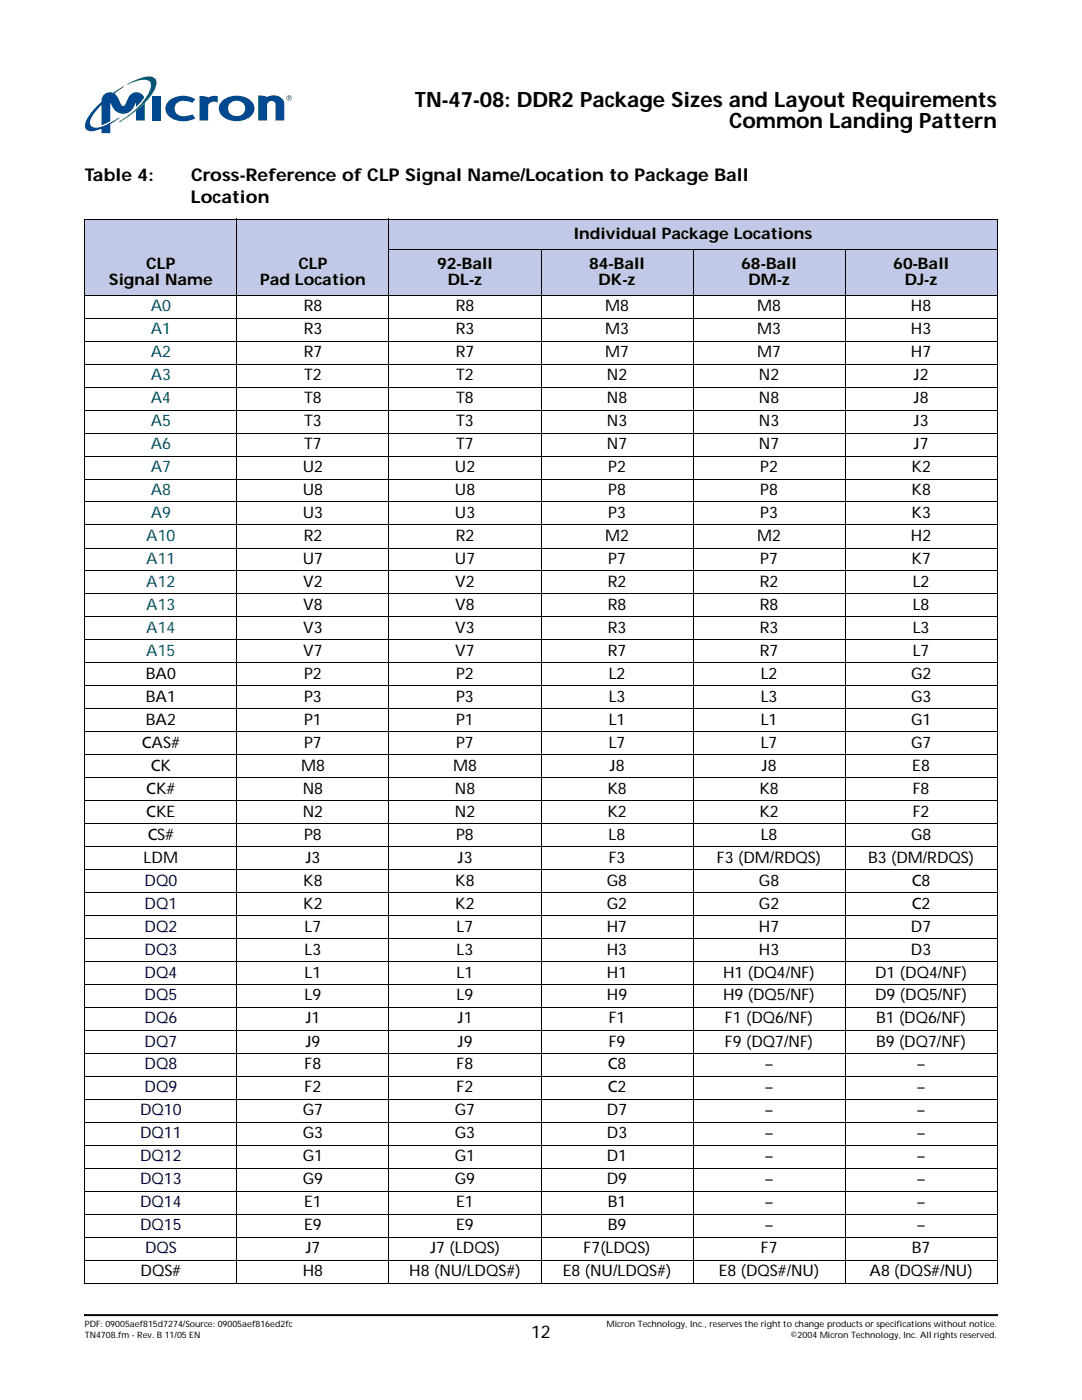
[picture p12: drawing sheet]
<svg xmlns="http://www.w3.org/2000/svg" width="216mm" height="279mm" viewBox="0 0 216 279" stroke-linecap="round" stroke-linejoin="round" font-family="sans-serif">
<path d="M16.8 262.4l.1 .2zM199 262.4l.1 .2zM16.9 262.4h182.1v.2h-182.1z" fill="#000" stroke="#000" stroke-width=".2"/>
<g fill="#fff">
<path d="M16.9 28h182.1v1.7h-182.1z"/>
<path d="M16.9 15.3h41.5v11.3h-41.5z"/>
</g>
<g fill="#004990">
<path d="M33.8 20a4.6 4.6 0 0 1 5.2-.2l-.6 .7a2.9 2.9 0 0 0-3.3 .3 1.6 1.6 0 0 0 .1 1.8 1.6 1.6 0 0 0 1.8 .6l1.4-.4 .6 .8a4.7 4.7 0 0 1-5.6-.8 2.01 2.01 0 0 1 .4-2.8z"/>
<path d="M51.5 19.1a2.24 2.24 0 0 1 1.8 .3l.6-.3a2.42 2.42 0 0 1 2.7 1.1l.1 3.9h-1.7v-3.3a.85 .85 0 0 0-1-.7 .85 .85 0 0 0-.7 .9v3.1h-1.8z"/>
<path d="M30.4 19.2h1.7v4.9h-1.7z"/>
<path d="M39.8 19.2l1.3 .1 .4 .2 1-.4 1 .1v1.2l-.5-.1a1.18 1.18 0 0 0-1.5 .8v3h-1.7z"/>
<path d="M27.1 22.1l1.8-1.6v3.6h-1.8z"/>
<path d="M46.1 20.5a1.68 1.68 0 0 1 2.1-.1 1.68 1.68 0 0 1 .5 2.1 1.69 1.69 0 0 1-2.3 .5 1.69 1.69 0 0 1-.6-2.2zM44.5 20a2.11 2.11 0 0 0 .5 3.7 4.4 4.4 0 0 0 5.4-.9 2.13 2.13 0 0 0-1-3.2 4.6 4.6 0 0 0-4.9 .4z"/>
</g>
<path d="M25.4 16.8a9.2 9.2 0 0 1 4.9-1.5 1.26 1.26 0 0 1 .8 1.8 14 14 0 0 1-4.9 5.7l-2.5 1.6 .4-.4a14.8 14.8 0 0 0 5.9-6.3 1.22 1.22 0 0 0-.1-1.3 1.22 1.22 0 0 0-1.3-.5l-1.2 .2-2 .8z" fill="#00817a"/>
<g fill="#004990">
<path d="M20.7 18.9a2.18 2.18 0 0 1 1.9-.4l2.1-1.3-1.9 1.5 .7 .7 .8 1.6 .4 .1 .3-.2a3.3 3.3 0 0 1 1.5-2.3 1.55 1.55 0 0 1 2.2 1l-1.6 1.8v-1a2.8 2.8 0 0 1-2.5 2.3 2.34 2.34 0 0 1-2.2-1.5l-.4-.8v3.8l-1.8 .8v-4.1l-.7 .8a5 5 0 0 0-1.5 3 1.14 1.14 0 0 0 1.4 .8 18 18 0 0 0 4.4-2l-1.8 1.3v1.8h-1.8v-.9a3.7 3.7 0 0 1-2.8 .3 1.36 1.36 0 0 1-.2-1.8 11.1 11.1 0 0 1 3-3.9 1.78 1.78 0 0 1 .5-1.4z"/>
<path d="M57.1 19.6a.55 .55 0 0 1 1.1 0 .55 .55 0 0 1-1.1 0zM57.2 19.6a.45 .45 0 0 0 .9 0 .45 .45 0 0 0-.9 0zM57.5 19.2l.4 .1-.1 .3 .2 .3-.3-.3-.2 .3zM57.6 19.3v.2h.2v-.2z"/>
</g>
<g fill="#c2c8e8">
<path d="M16.9 43.7h30.4v15.2h-30.4z"/>
<path d="M47.3 43.7h30.3v15.2h-30.3z"/>
<path d="M77.6 43.7h121.4v6h-121.4z"/>
<path d="M77.6 49.7h30.3v9.2h-30.3z"/>
<path d="M107.9 49.7h30.4v9.2h-30.4z"/>
<path d="M138.3 49.7h30.3v9.2h-30.3z"/>
<path d="M168.6 49.7h30.4v9.2h-30.4z"/>
</g>
<g fill="none" stroke="#000" stroke-width=".2">
<path d="M16.8 43.7h182.3M16.8 58.9h182.3M16.9 43.8v212.2M47.3 43.6v212.6M77.5 49.7h121.6M77.6 43.6v212.6M107.9 49.7v206.5M138.3 49.7v206.5M168.6 49.7v206.5M199 43.8v212.2M16.8 63.5h182.3M16.8 68.1h182.3"/>
<path d="M16.8 72.7h182.3M16.8 77.3h182.3M16.8 81.9h182.3M16.8 86.4h182.3M16.8 91h182.3M16.8 95.6h182.3M16.8 100.2h182.3M16.8 104.8h182.3M16.8 109.4h182.3M16.8 113.9h182.3M16.8 118.5h182.3M16.8 123.1h182.3"/>
<path d="M16.8 127.7h182.3M16.8 132.3h182.3M16.8 136.9h182.3M16.8 141.5h182.3M16.8 146.1h182.3M16.8 150.6h182.3M16.8 155.2h182.3M16.8 159.8h182.3M16.8 164.4h182.3M16.8 169h182.3M16.8 173.6h182.3M16.8 178.2h182.3"/>
<path d="M16.8 182.7h182.3M16.8 187.3h182.3M16.8 191.9h182.3M16.8 196.5h182.3M16.8 201.1h182.3M16.8 205.7h182.3M16.8 210.2h182.3M16.8 214.8h182.3M16.8 219.4h182.3M16.8 224h182.3M16.8 228.6h182.3M16.8 233.2h182.3"/>
<path d="M16.8 237.8h182.3M16.8 242.4h182.3M16.8 247h182.3M16.8 251.5h182.3M16.8 256.1h182.3"/>
</g>
<g font-size="4.2">
<text x="82.8" y="21.3">TN-47-08: DDR2 Package Sizes and Layout Requirements</text>
<text x="145.5" y="25.5">Common Landing Pattern</text>
</g>
<g font-size="3.5">
<text x="16.9" y="36.2">Table 4:</text>
<text x="38.1" y="40.4">Location</text>
<text x="38.1" y="36.2">Cross-Reference of CLP Signal Name/Location to Package Ball</text>
<text x="106" y="267">12</text>
</g>
<g font-size="3.2">
<text x="114.5" y="47.6">Individual Package Locations</text>
<text x="29.2" y="53.6">CLP</text>
<text x="59.5" y="53.6">CLP</text>
<text x="87.2" y="53.6">92-Ball</text>
<text x="117.6" y="53.6">84-Ball</text>
<text x="147.9" y="53.6">68-Ball</text>
<text x="178.2" y="53.6">60-Ball</text>
<text x="21.7" y="56.8">Signal Name</text>
<text x="51.9" y="56.8">Pad Location</text>
<text x="89.3" y="56.8">DL-z</text>
<text x="119.4" y="56.8">DK-z</text>
<text x="149.3" y="56.8">DM-z</text>
<text x="180.6" y="56.8">DJ-z</text>
<text x="60.6" y="62.1">R8</text>
<text x="90.9" y="62.1">R8</text>
<text x="120.7" y="62.1">M8</text>
<text x="151.1" y="62.1">M8</text>
<text x="181.8" y="62.1">H8</text>
<text x="60.6" y="66.7">R3</text>
<text x="60.6" y="71.3">R7</text>
<text x="90.9" y="66.7">R3</text>
<text x="90.9" y="71.3">R7</text>
<text x="120.7" y="66.7">M3</text>
<text x="120.7" y="71.3">M7</text>
<text x="151.1" y="66.7">M3</text>
<text x="151.1" y="71.3">M7</text>
<text x="181.8" y="66.7">H3</text>
<text x="181.8" y="71.3">H7</text>
<text x="60.7" y="75.8">T2</text>
<text x="91" y="75.8">T2</text>
<text x="121.1" y="75.8">N2</text>
<text x="151.4" y="75.8">N2</text>
<text x="182.3" y="75.8">J2</text>
<text x="60.7" y="80.4">T8</text>
<text x="91" y="80.4">T8</text>
<text x="121.1" y="80.4">N8</text>
<text x="151.4" y="80.4">N8</text>
<text x="182.3" y="80.4">J8</text>
<text x="60.7" y="85">T3</text>
<text x="60.7" y="89.6">T7</text>
<text x="91" y="85">T3</text>
<text x="91" y="89.6">T7</text>
<text x="121.1" y="85">N3</text>
<text x="121.1" y="89.6">N7</text>
<text x="151.4" y="85">N3</text>
<text x="151.4" y="89.6">N7</text>
<text x="182.3" y="85">J3</text>
<text x="182.3" y="89.6">J7</text>
<text x="60.4" y="94.2">U2</text>
<text x="90.8" y="94.2">U2</text>
<text x="121.4" y="94.2">P2</text>
<text x="151.7" y="94.2">P2</text>
<text x="181.9" y="94.2">K2</text>
<text x="60.4" y="98.8">U8</text>
<text x="90.8" y="98.8">U8</text>
<text x="121.4" y="98.8">P8</text>
<text x="151.7" y="98.8">P8</text>
<text x="181.9" y="98.8">K8</text>
<text x="60.4" y="103.4">U3</text>
<text x="60.6" y="108">R2</text>
<text x="90.8" y="103.4">U3</text>
<text x="90.9" y="108">R2</text>
<text x="120.7" y="108">M2</text>
<text x="121.4" y="103.4">P3</text>
<text x="151.1" y="108">M2</text>
<text x="151.7" y="103.4">P3</text>
<text x="181.8" y="108">H2</text>
<text x="181.9" y="103.4">K3</text>
<text x="60.4" y="112.5">U7</text>
<text x="90.8" y="112.5">U7</text>
<text x="121.4" y="112.5">P7</text>
<text x="151.7" y="112.5">P7</text>
<text x="181.9" y="112.5">K7</text>
<text x="60.5" y="117.1">V2</text>
<text x="90.8" y="117.1">V2</text>
<text x="121.3" y="117.1">R2</text>
<text x="151.6" y="117.1">R2</text>
<text x="182.1" y="117.1">L2</text>
<text x="60.5" y="121.7">V8</text>
<text x="90.8" y="121.7">V8</text>
<text x="121.3" y="121.7">R8</text>
<text x="151.6" y="121.7">R8</text>
<text x="182.1" y="121.7">L8</text>
<text x="60.5" y="126.3">V3</text>
<text x="60.5" y="130.9">V7</text>
<text x="90.8" y="126.3">V3</text>
<text x="90.8" y="130.9">V7</text>
<text x="121.3" y="126.3">R3</text>
<text x="121.3" y="130.9">R7</text>
<text x="151.6" y="126.3">R3</text>
<text x="151.6" y="130.9">R7</text>
<text x="182.1" y="126.3">L3</text>
<text x="182.1" y="130.9">L7</text>
<text x="29.1" y="135.5">BA0</text>
<text x="60.7" y="135.5">P2</text>
<text x="91" y="135.5">P2</text>
<text x="121.5" y="135.5">L2</text>
<text x="151.8" y="135.5">L2</text>
<text x="181.8" y="135.5">G2</text>
<text x="29.1" y="140.1">BA1</text>
<text x="60.7" y="140.1">P3</text>
<text x="91" y="140.1">P3</text>
<text x="121.5" y="140.1">L3</text>
<text x="151.8" y="140.1">L3</text>
<text x="181.8" y="140.1">G3</text>
<text x="28.3" y="149.2">CAS#</text>
<text x="29.1" y="144.6">BA2</text>
<text x="60.7" y="144.6">P1</text>
<text x="60.7" y="149.2">P7</text>
<text x="91" y="149.2">P7</text>
<text x="91" y="144.6">P1</text>
<text x="121.5" y="149.2">L7</text>
<text x="121.5" y="144.6">L1</text>
<text x="151.8" y="144.6">L1</text>
<text x="151.8" y="149.2">L7</text>
<text x="181.8" y="144.6">G1</text>
<text x="181.8" y="149.2">G7</text>
<text x="30.1" y="153.8">CK</text>
<text x="60.1" y="153.8">M8</text>
<text x="90.4" y="153.8">M8</text>
<text x="121.6" y="153.8">J8</text>
<text x="152" y="153.8">J8</text>
<text x="182" y="153.8">E8</text>
<text x="29.2" y="158.4">CK#</text>
<text x="60.4" y="158.4">N8</text>
<text x="90.8" y="158.4">N8</text>
<text x="121.2" y="158.4">K8</text>
<text x="151.5" y="158.4">K8</text>
<text x="182.1" y="158.4">F8</text>
<text x="29.2" y="163">CKE</text>
<text x="29.5" y="167.6">CS#</text>
<text x="60.4" y="163">N2</text>
<text x="60.7" y="167.6">P8</text>
<text x="90.8" y="163">N2</text>
<text x="91" y="167.6">P8</text>
<text x="121.2" y="163">K2</text>
<text x="121.5" y="167.6">L8</text>
<text x="151.5" y="163">K2</text>
<text x="151.8" y="167.6">L8</text>
<text x="181.8" y="167.6">G8</text>
<text x="182.1" y="163">F2</text>
<text x="28.7" y="172.2">LDM</text>
<text x="60.9" y="172.2">J3</text>
<text x="91.3" y="172.2">J3</text>
<text x="121.5" y="172.2">F3</text>
<text x="143.1" y="172.2">F3 (DM/RDQS)</text>
<text x="173.2" y="172.2">B3 (DM/RDQS)</text>
<text x="60.5" y="176.7">K8</text>
<text x="90.8" y="176.7">K8</text>
<text x="121.1" y="176.7">G8</text>
<text x="151.4" y="176.7">G8</text>
<text x="182" y="176.7">C8</text>
<text x="60.5" y="181.3">K2</text>
<text x="60.8" y="185.9">L7</text>
<text x="90.8" y="181.3">K2</text>
<text x="91.1" y="185.9">L7</text>
<text x="121.1" y="185.9">H7</text>
<text x="121.1" y="181.3">G2</text>
<text x="151.4" y="185.9">H7</text>
<text x="151.4" y="181.3">G2</text>
<text x="181.8" y="185.9">D7</text>
<text x="182" y="181.3">C2</text>
<text x="60.8" y="190.5">L3</text>
<text x="91.1" y="190.5">L3</text>
<text x="121.1" y="190.5">H3</text>
<text x="151.4" y="190.5">H3</text>
<text x="181.8" y="190.5">D3</text>
<text x="60.8" y="195.1">L1</text>
<text x="91.1" y="195.1">L1</text>
<text x="121.1" y="195.1">H1</text>
<text x="144.3" y="195.1">H1 (DQ4/NF)</text>
<text x="174.6" y="195.1">D1 (DQ4/NF)</text>
<text x="60.8" y="199.7">L9</text>
<text x="91.1" y="199.7">L9</text>
<text x="121.1" y="199.7">H9</text>
<text x="144.3" y="199.7">H9 (DQ5/NF)</text>
<text x="174.6" y="199.7">D9 (DQ5/NF)</text>
<text x="60.9" y="204.3">J1</text>
<text x="60.9" y="208.9">J9</text>
<text x="91.3" y="204.3">J1</text>
<text x="91.3" y="208.9">J9</text>
<text x="121.5" y="204.3">F1</text>
<text x="121.5" y="208.9">F9</text>
<text x="144.7" y="204.3">F1 (DQ6/NF)</text>
<text x="144.7" y="208.9">F9 (DQ7/NF)</text>
<text x="174.8" y="204.3">B1 (DQ6/NF)</text>
<text x="174.8" y="208.9">B9 (DQ7/NF)</text>
<text x="60.8" y="213.4">F8</text>
<text x="91.1" y="213.4">F8</text>
<text x="121.3" y="213.4">C8</text>
<text x="152.7" y="213.4">–</text>
<text x="183" y="213.4">–</text>
<text x="60.8" y="218">F2</text>
<text x="91.1" y="218">F2</text>
<text x="121.3" y="218">C2</text>
<text x="152.7" y="218">–</text>
<text x="183" y="218">–</text>
<text x="60.4" y="222.6">G7</text>
<text x="60.4" y="227.2">G3</text>
<text x="90.8" y="222.6">G7</text>
<text x="90.8" y="227.2">G3</text>
<text x="121.1" y="222.6">D7</text>
<text x="121.1" y="227.2">D3</text>
<text x="152.7" y="222.6">–</text>
<text x="152.7" y="227.2">–</text>
<text x="183" y="222.6">–</text>
<text x="183" y="227.2">–</text>
<text x="60.4" y="231.8">G1</text>
<text x="90.8" y="231.8">G1</text>
<text x="121.1" y="231.8">D1</text>
<text x="152.7" y="231.8">–</text>
<text x="183" y="231.8">–</text>
<text x="60.4" y="236.4">G9</text>
<text x="90.8" y="236.4">G9</text>
<text x="121.1" y="236.4">D9</text>
<text x="152.7" y="236.4">–</text>
<text x="183" y="236.4">–</text>
<text x="60.7" y="241">E1</text>
<text x="60.7" y="245.5">E9</text>
<text x="91" y="241">E1</text>
<text x="91" y="245.5">E9</text>
<text x="121.3" y="241">B1</text>
<text x="121.3" y="245.5">B9</text>
<text x="152.7" y="241">–</text>
<text x="152.7" y="245.5">–</text>
<text x="183" y="241">–</text>
<text x="183" y="245.5">–</text>
<text x="60.9" y="250.1">J7</text>
<text x="85.8" y="250.1">J7 (LDQS)</text>
<text x="116.4" y="250.1">F7(LDQS)</text>
<text x="151.8" y="250.1">F7</text>
<text x="182" y="250.1">B7</text>
<text x="28" y="254.7">DQS#</text>
<text x="60.4" y="254.7">H8</text>
<text x="81.7" y="254.7">H8 (NU/LDQS#)</text>
<text x="112.3" y="254.7">E8 (NU/LDQS#)</text>
<text x="143.4" y="254.7">E8 (DQS#/NU)</text>
<text x="173.5" y="254.7">A8 (DQS#/NU)</text>
</g>
<g font-size="3.2" fill="#005e52">
<text x="30.1" y="62.1">A0</text>
<text x="30.1" y="66.7">A1</text>
<text x="30.1" y="71.3">A2</text>
<text x="30.1" y="75.8">A3</text>
<text x="30.1" y="80.4">A4</text>
<text x="30.1" y="85">A5</text>
<text x="30.1" y="89.6">A6</text>
<text x="30.1" y="94.2">A7</text>
<text x="30.1" y="98.8">A8</text>
<text x="29.2" y="108">A10</text>
<text x="30.1" y="103.4">A9</text>
<text x="29.2" y="112.5">A11</text>
<text x="29.2" y="117.1">A12</text>
<text x="29.2" y="121.7">A13</text>
<text x="29.2" y="126.3">A14</text>
<text x="29.2" y="130.9">A15</text>
</g>
<g font-size="3.2" fill="#00004d">
<text x="28.9" y="176.7">DQ0</text>
<text x="28.9" y="181.3">DQ1</text>
<text x="28.9" y="185.9">DQ2</text>
<text x="28.9" y="190.5">DQ3</text>
<text x="28.9" y="195.1">DQ4</text>
<text x="28.9" y="199.7">DQ5</text>
<text x="28.9" y="204.3">DQ6</text>
<text x="28.9" y="208.9">DQ7</text>
<text x="28.9" y="213.4">DQ8</text>
<text x="28.9" y="218">DQ9</text>
<text x="28" y="222.6">DQ10</text>
<text x="28" y="227.2">DQ11</text>
<text x="28" y="231.8">DQ12</text>
<text x="28" y="236.4">DQ13</text>
<text x="28" y="241">DQ14</text>
<text x="28" y="245.5">DQ15</text>
<text x="28.9" y="250.1">DQS</text>
</g>
<g font-size="1.8">
<text x="16.9" y="264.9">PDF: 09005aef815d7274/Source: 09005aef816ed2fc</text>
<text x="16.9" y="267">TN4708.fm - Rev. B 11/05 EN</text>
<text x="121" y="264.9">Micron Technology, Inc., reserves the right to change products or specifications without notice.</text>
<text x="157.8" y="267">©2004 Micron Technology, Inc. All rights reserved.</text>
</g>
</svg>
